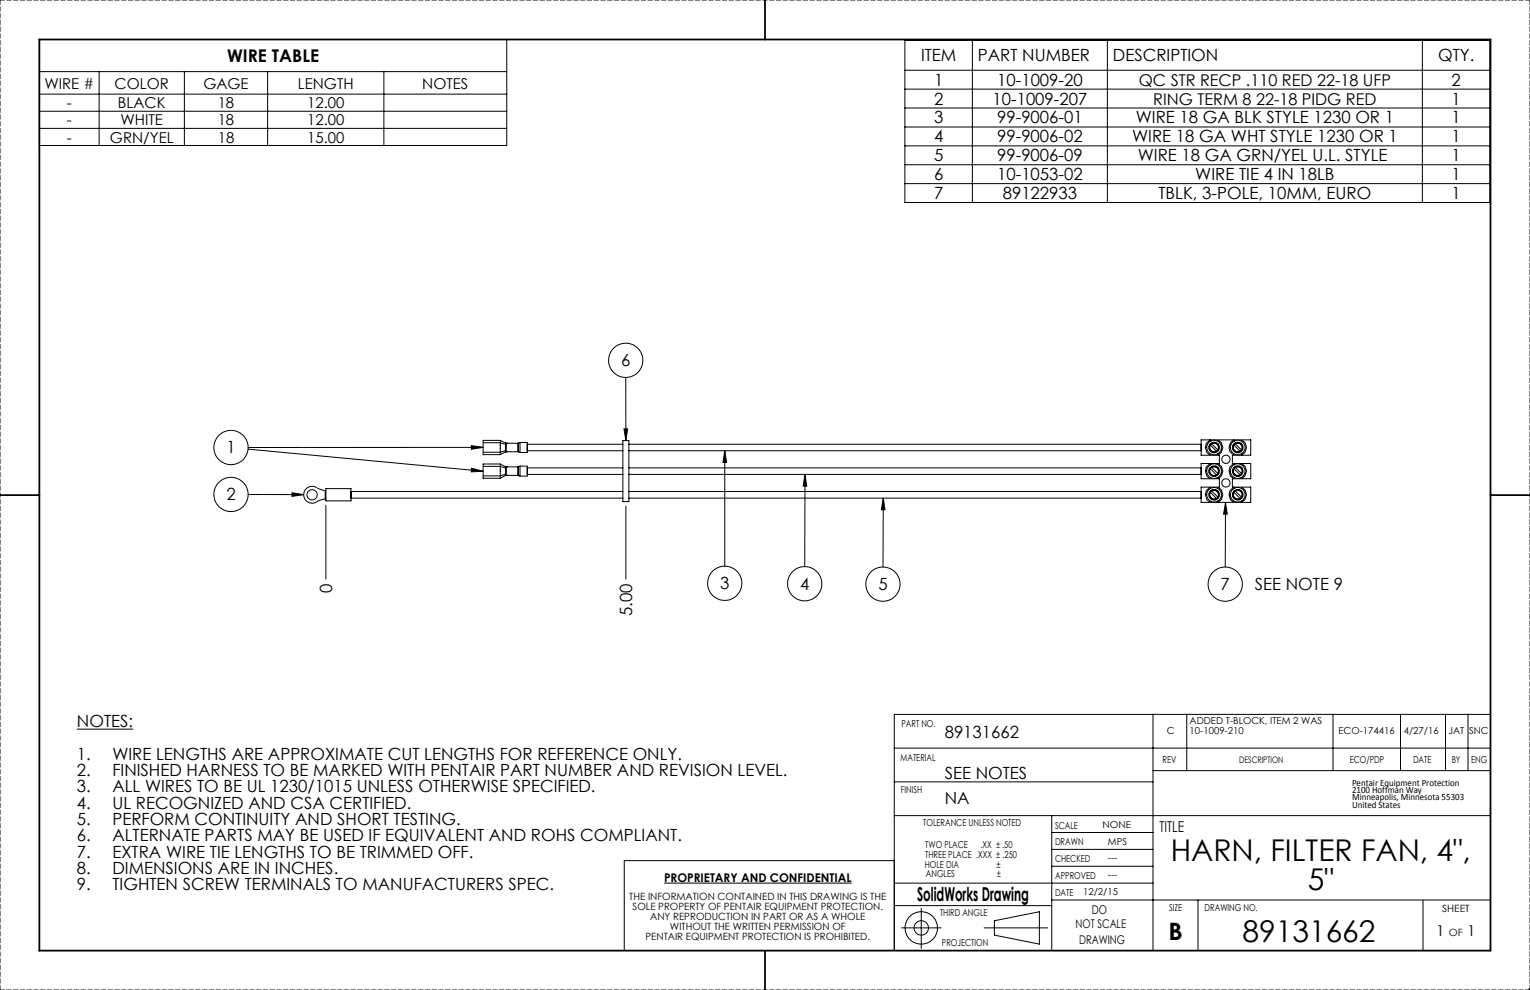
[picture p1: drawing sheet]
<svg xmlns="http://www.w3.org/2000/svg" width="432mm" height="279mm" viewBox="0 0 432 279" stroke-linecap="round" stroke-linejoin="round" font-family="sans-serif">
<g fill="none" stroke="#000" stroke-width=".28">
<path d="M11.1 11.1h131.9v30h-131.9zM255.4 11.4h165.1v45.8h-165.1zM255.4 19.8h165.1M274.4 11.4v45.8M312.5 11.4v45.8M401.4 11.4v45.8M11.1 26.6h131.9M11.1 31.4h131.9M11.1 36.2h131.9M11.1 20.2h131.9M28 20.2v20.9M52 20.2v20.9"/>
<path d="M75.5 20.2v20.9M108.3 20.2v20.9M255.4 25.2h165.1M255.4 30.5h165.1M255.4 35.8h165.1M255.4 41.2h165.1M255.4 46.5h165.1M255.4 51.8h165.1M176.6 106.5v17.9M70 126.8l66.3 6.2M70 139.6h15.7M82.4 139.1l3.3 .5-3.3 .5z"/>
<path d="M92 137.9h7.1v3.5h-7.1zM92 138.5h-.2v2.3M92 138.6l-1.8-.6a2.79 2.79 0 0 0-3.9 0 2.43 2.43 0 0 0 .2 3.4 2.43 2.43 0 0 0 3.4 0l1.9-.6M99.1 138.7h76.7M133 125.8l3.3 .5-3.3 .5zM133.1 132.2l3.2 .8-3.3 .2zM136.3 125h4.9M136.3 127.6h4.9M136.3 134.3h4.9M136.3 126.3h-66.3M141.2 125v2.6M141.2 125l1.5 .4"/>
<path d="M141.2 131h-4.9v4h4.9M141.2 131l1.5 .7M141.2 124.3v.7M141.2 127.6v.7M141.2 131v.6h-4.9M141.2 134.3v.7M142.7 125.1h.2v.4M142.7 132.1l-1.5-.5v2.7M142.7 127.2l-1.5 .4M142.7 125.1l-1.5-.8h-4.9v4h4.9l1.5-.8M142.7 127.5h.1M142.7 125.1h.1"/>
<path d="M142.7 133.8l-1.5 .5M142.7 134.2l-1.5 .8M142.7 134.2h.1M142.7 131.7h.1M142.7 131.7l.1 .1M142.7 125.4v1.8M142.7 132.1v1.7M142.7 127.2v.3M142.7 125.4l.2 .1M142.7 133.8v.4M142.7 132.1l.2 .1M142.7 125.1v.3"/>
<path d="M142.7 131.7v.4M142.7 131.7l.2 .1v.4M142.8 127.5h-.1M142.9 125.1h.1M142.9 127.5h.1M142.9 131.8h.1M142.9 134.2h.1M142.9 125.1h3.2M142.9 127.5h3.2M142.9 131.8h3.2M142.9 134.2h3.2M142.9 127.1v.4h-.2"/>
<path d="M142.9 133.8v.4h-.2M142.9 125.5v1.6M142.9 132.2v1.6M142.9 127.1l-.2 .1M142.9 133.8h-.2M146.1 125.1v2.4M146.1 131.8v2.4M146.1 127.5h.2M146.1 134.2h.2M146.3 127.5l.5 .2M146.3 131.7v2.5M146.3 125.1h-.2"/>
<path d="M146.3 131.7l-.2 .1M146.8 124.9v2.8M146.8 131.6v2.8l-.5-.2M146.8 124.9l-.5 .2v2.4M146.8 131.6l-.5 .1M146.8 124.9h2v2.8h-2M146.8 134.4h2M146.8 131.6h2v2.8M148.8 127.2h27M148.8 125.4h27M148.8 132h27M148.8 133.9h27"/>
<path d="M175.8 124.4h1.7v17.2h-1.7zM176.1 121h1l-.5 3.4zM177.5 127.2h161.5M177.5 125.4h161.5M177.5 132h161.5M177.5 133.9h161.5M177.5 138.7h161.5M204.5 127.2l.6 3.3h-1.1zM204.5 127.2v32.6M227.2 133.9l.5 3.3h-1zM227.2 133.9l-.1 26M340.2 139.6l.4 1.4 .9 .8 .2-.3"/>
<path d="M340.2 133l.4 1.4 .9 .7 .2-.3M340.2 126.3l.4 1.4 .9 .8 .2-.4M341.2 125.9v.8M341.2 132.5v.9M341.2 139.2v.9M341.3 139.8l.5 .9 .9 .2M341.3 133.2l.5 .8 .7 .3 .6-.1M341.3 126.5l.5 .9 .9 .2M341.5 124.1l.1 .3M341.5 124.1l-1.1 1.1-.2 1.1h.4M341.5 137.5l-1.1 1-.2 1.1h.4M341.5 124.2h.1"/>
<path d="M341.5 130.9h.1M341.5 137.6l.2 .2M341.6 132.3l1.7 1.7 .4-.4M341.6 125.6l1.7 1.8M341.6 139l1.7 1.7M341.6 131.1l-.1-.3-1.1 1-.2 1.2h.4M341.6 131.1h.1M341.6 137.8h.1M341.6 124.5h.1M341.6 132.3a1.2 1.2 0 0 0 .2 1.5 1.2 1.2 0 0 0 1.5 .2M341.7 131.2a2.06 2.06 0 0 0-1.1 2.3 2.06 2.06 0 0 0 2.1 1.5M341.7 124.5a2.06 2.06 0 0 0-1.1 2.3 2.06 2.06 0 0 0 2.1 1.6"/>
<path d="M341.7 137.8a2.06 2.06 0 0 0-1.1 2.4 2.06 2.06 0 0 0 2.1 1.5M341.7 133.9h.1M341.7 127.2h.1M341.9 131.9l1.8 1.7a1.24 1.24 0 0 0-.4-1.6 1.24 1.24 0 0 0-1.7 .3M341.9 125.2l1.8 1.8a1.22 1.22 0 0 0-.2-1.6 1.22 1.22 0 0 0-1.5-.1M341.9 138.6l1.8 1.7M341.9 125.2a1.24 1.24 0 0 0-.3 1.7 1.24 1.24 0 0 0 1.7 .4M341.9 138.6a1.24 1.24 0 0 0-.3 1.7 1.24 1.24 0 0 0 1.7 .4M342 138.6a1.22 1.22 0 0 1 1.5 .2 1.22 1.22 0 0 1 .2 1.5M342.7 130.9l-1.1 .2M342.7 124.2l-1 .3M342.7 137.5l-1 .3"/>
<path d="M342.7 127.5h.4M342.7 125v.1M342.7 131.7v.1M342.7 134.2v.1M342.7 138.3v.1M342.7 130.9l.9 .3M342.7 137.5l.9 .3M342.7 124.2l.9 .3M343 124.8l.7 .5M343 131.5l.7 .4M343 138.2l.6 .5M343.1 131.7h-.6l-.7 .2-.5 .9"/>
<path d="M343.1 138.4l-.6-.1-.7 .3-.5 .9M343.1 125.1l-.6-.1-.7 .2-.5 .9M343.5 131.9h.1M343.5 138.6h.1M343.5 125.3h.1M343.5 131.9l.1 .1M343.5 138.6l.1 .1M343.5 125.3l.1 .1M343.6 138.7h.1M343.6 132h.1M343.6 125.4h.1M343.6 132l.3 .6 .1 .5-.5 .9"/>
<path d="M343.6 138.7l.3 .6 .1 .5-.5 .9M343.6 125.4l.3 .5 .1 .6-.5 .8M343.6 134.8h.1M343.6 128.1h.1M343.6 134.8l.1 .1M343.6 128.1l.1 .2M343.6 137.8a2.09 2.09 0 0 1 0 3.7l-.9 .2M343.6 131.2a2.09 2.09 0 0 1 0 3.6M343.6 124.5a2.09 2.09 0 0 1 0 3.6M343.6 134.8l-.9 .2M343.6 128.1l-.9 .3M343.6 137.8l.2-.3a2.43 2.43 0 0 1 0 4.3"/>
<path d="M343.6 131.2l.2-.4a2.43 2.43 0 0 1 0 4.3M343.6 124.5l.2-.4a2.46 2.46 0 0 1 0 4.4M343.7 128.2h.1M343.7 134.8v.1M343.7 134.9v.1M343.7 128.3h.1M343.7 134l-.1-.1-.6 .5M343.7 127.4l-.1-.2-.6 .5M343.7 138.6l-.1 .1M343.7 127l-.4 .4M346.9 139.6l.4 1.4 .8 .8 .2-.3M346.9 133l.4 1.4 .8 .7 .2-.3"/>
<path d="M346.9 133h.3M346.9 139.6h.3M346.9 126.3h.3M346.9 126.3l.2 1.1 1 1.1 .2-.4M347.8 130.8v-2.3h5.2v-4.4h-14v4.4h5.1v2.3h-5.1v4.3h5.1v2.4h-5.1v4.3h14v-4.3h-5.2v-2.4h5.2v-4.3h-5.2M347.9 125.9l.1 .1-.1 .7M347.9 132.5l.1 .1-.1 .8M347.9 139.2l.1 .1-.1 .8M348 126.5l.5 .9 .8 .2M348 139.8l.5 .9 .6 .2h.7M348 133.2l.5 .8 .6 .3 .7-.1M348.1 137.5l-1 1-.2 1.1"/>
<path d="M348.1 124.1l.2 .3M348.1 124.1l-.8 .8-.4 1.4M348.2 130.9h.1M348.2 137.6l.1 .1M348.3 139l.3-.4 1.8 1.7-.4 .4M348.3 131.1l-.2-.3-1 1-.2 1.2M348.3 139l1.7 1.7a1.2 1.2 0 0 1-1.5-.2 1.2 1.2 0 0 1-.2-1.5M348.3 137.7v.1M348.3 131.1v.1M348.3 124.4v.1M348.3 131.1h.1M348.3 137.8h.1"/>
<path d="M348.3 124.5h.1M348.3 125.7a1.2 1.2 0 0 0 .2 1.5 1.2 1.2 0 0 0 1.5 .1l-1.7-1.7 .2-.3 1.9 1.7M348.3 132.3a1.2 1.2 0 0 0 .2 1.5 1.2 1.2 0 0 0 1.5 .2M348.3 134.8a2.1 2.1 0 0 0 2 0M348.3 128.1a2.1 2.1 0 0 0 2 0M348.3 131.2a2.05 2.05 0 0 0 0 3.6M348.4 133.9h.1M348.4 127.2h.1M348.7 125.3a1.23 1.23 0 0 1 1.5 .1 1.23 1.23 0 0 1 .1 1.6M348.7 138.6a1.22 1.22 0 0 1 1.5 .2 1.22 1.22 0 0 1 .1 1.5M348.7 131.9a1.23 1.23 0 0 1 1.5 .2 1.23 1.23 0 0 1 .1 1.5M349.3 125v.1"/>
<path d="M349.3 127.5v.1M349.3 131.7v.1M349.3 134.2v.1M349.3 138.3v.1M349.7 124.8l.7 .5M349.7 131.5l.7 .4M349.7 138.2l.5 .5M349.8 125.1l-.7-.1-.6 .2-.5 .9M349.8 127.5l-.5 .1M349.8 138.4l-.7-.1-.6 .3-.5 .9M349.8 131.7h-.7l-.6 .2-.5 .9M350.1 125.3h.1"/>
<path d="M350.1 138.6h.1M350.1 131.9h.1M350.1 125.3l.1 .1M350.1 138.6l.1 .1M350.1 131.9l.1 .1M350.2 125.4l.4 .5v.6l-.5 .8M350.2 138.7l.4 .6v.5l-.5 .9M350.2 132l.4 .6v.5l-.5 .9M350.2 132h.1M350.2 138.7h.1M350.2 125.4h.1M350.3 131.2l.2-.4a2.43 2.43 0 0 1 0 4.3"/>
<path d="M350.3 137.8l.2-.3a2.43 2.43 0 0 1 0 4.3M350.3 124.5l.2-.4a2.46 2.46 0 0 1 0 4.4l-.2-.3M350.3 128.1h.1M350.3 134.8h.1M350.3 124.5a2.07 2.07 0 0 0-2.8 .8 2.07 2.07 0 0 0 .8 2.8M350.3 137.8a2.07 2.07 0 0 0-2.8 .9 2.07 2.07 0 0 0 .8 2.8M350.3 131.2a1.87 1.87 0 0 0-2 0M350.3 131.2a2.09 2.09 0 0 1 0 3.6M350.3 124.5a2.09 2.09 0 0 1 0 3.6M350.3 137.8a2.09 2.09 0 0 1 0 3.7M350.3 134.8l.1 .2M350.4 127l-.4 .4"/>
<path d="M350.4 133.6l-.4 .4M350.4 133.6l-1.9-1.6-.2 .3 1.7 1.7M350.4 134l-.2-.1-.5 .5M350.4 127.4l-.2-.2-.5 .5M350.4 138.6l-.2 .1M92 140.6l-.2 .2M92 140.8h-.2M92 142.6v20.8M99.1 140.6h76.7M176.6 142.8v20.6M177.5 140.6h161.5M249.3 140.6l.5 3.3h-1.1z"/>
<path d="M249.3 140.6l-.1 19.4M341.7 140.5h.1M342.7 140.9h.1M343.1 140.9h-.4M343.6 141.5h.1M343.7 141.5h.1M343.7 141.5l.1 .3M343.7 140.7l-.1-.1-.6 .5M343.7 140.3l-.4 .4M345.9 141.8l.5 3.3h-1.1zM345.9 141.8l-.1 18.2M348.3 141.5a2.1 2.1 0 0 0 2 0"/>
<path d="M348.4 140.5h.1M349.3 140.9h.1M350.3 141.5h.1M350.3 141.5l.1 .2M350.4 140.7l-.2-.1-.5 .5M21.7 205.8h15.9M252.4 211.1h168.3M325.4 201.6v66.7M325.4 217.5h95.3M334.9 201.6v15.9M376.2 201.6v15.9M395.3 201.6v15.9"/>
<path d="M408 201.6v15.9M414.3 201.6v15.9M420.7 201.6h-168.3v66.7M252.4 220.7h73M252.4 230.2h168.3M296.8 234.9h28.6M296.8 239.7h28.6M296.8 230.2v38.1M187.4 249.2h52.9M252.4 242.9h-76.2v25.4M252.4 249.2h73M252.4 255.6h44.4"/>
<path d="M260 256.3v11.4M280.6 259.9l12.7-2.6v9.2l-12.7-2.6zM296.8 254h123.9M296.8 244.5h28.6M338.1 254v14.3M401.6 254v14.3M254.4 261.9h11.2M277.7 261.9h18M431.3 279.4h.5M431.8 278.9v.5l-.4-.4M431.8 279.3l-.1 .1"/>
<circle cx="176.6" cy="101.7" r="4.8"/>
<circle cx="65.2" cy="139.5" r="4.8"/>
<circle cx="65.2" cy="126.3" r="4.8"/>
<circle cx="88.1" cy="139.6" r="1.45"/>
<circle cx="342.6" cy="133" r="1.5"/>
<circle cx="342.6" cy="126.3" r="1.5"/>
<circle cx="342.6" cy="139.6" r="1.49"/>
<circle cx="346" cy="136.3" r="1.16"/>
<circle cx="346" cy="129.6" r="1.16"/>
<circle cx="349.3" cy="133" r="1.5"/>
<circle cx="349.3" cy="126.3" r="1.5"/>
<circle cx="349.3" cy="139.6" r="1.49"/>
<circle cx="204.5" cy="164.6" r="4.8"/>
<circle cx="227.1" cy="164.7" r="4.8"/>
<circle cx="249.2" cy="164.9" r="4.8"/>
<circle cx="345.8" cy="164.9" r="4.8"/>
<circle cx="260" cy="261.9" r="2.04"/>
<circle cx="260" cy="261.9" r="4.6"/>
</g>
<path d="M11.1 11.1h409.6v257.2h-409.6zM215.9 0v11.1M0 139.7h11.1M420.7 139.7h11.1M215.9 268.3v11.1" fill="none" stroke="#000" stroke-width=".5"/>
<path d="M0 0v279.4M0 0h431.8M431.8 0v279.4M0 279.4h431.8" fill="none" stroke="#000" stroke-width=".28" stroke-dasharray="1.3 .6"/>
<path d="M82.4 139.1l3.3 .5-3.3 .5zM176.1 121h1l-.5 3.4zM204.5 127.2l.6 3.3h-1.1zM227.2 133.9l.5 3.3h-1zM249.3 140.6l.5 3.3h-1.1zM345.9 141.8l.5 3.3h-1.1zM133 125.8l3.3 .5-3.3 .5zM133.1 132.2l3.2 .8-3.3 .2z" fill="#000"/>
<g font-size="8.5">
<text x="330.4" y="243">HARN, FILTER FAN, 4&quot;,</text>
<text x="369.1" y="251.2">5&quot;</text>
<text x="350.7" y="265.9">89131662</text>
</g>
<text font-size="6.8" x="329.8" y="265.2">B</text>
<text font-size="5.4" x="258.8" y="254.2">SolidWorks Drawing</text>
<text font-size="4.9" x="64.1" y="17.5">WIRE TABLE</text>
<g font-size="4.7">
<text x="259.9" y="17.3">ITEM</text>
<text x="276" y="17.3">PART NUMBER</text>
<text x="314.1" y="17.3">DESCRIPTION</text>
<text x="405.8" y="17.3">QTY.</text>
<text x="263.6" y="29.5">2</text>
<text x="263.6" y="24.2">1</text>
<text x="280.1" y="29.5">10-1009-207</text>
<text x="281.4" y="24.2">10-1009-20</text>
<text x="409.7" y="24.2">2</text>
<text x="409.7" y="29.5">1</text>
<text x="263.6" y="34.8">3</text>
<text x="281.4" y="34.8">99-9006-01</text>
<text x="320.6" y="34.8">WIRE 18 GA BLK STYLE 1230 OR 1</text>
<text x="409.7" y="34.8">1</text>
<text x="263.6" y="40.2">4</text>
<text x="281.4" y="40.2">99-9006-02</text>
<text x="319.5" y="40.2">WIRE 18 GA WHT STYLE 1230 OR 1</text>
<text x="409.7" y="40.2">1</text>
<text x="263.6" y="45.5">5</text>
<text x="281.4" y="45.5">99-9006-09</text>
<text x="321.1" y="45.5">WIRE 18 GA GRN/YEL U.L. STYLE</text>
<text x="409.7" y="45.5">1</text>
<text x="263.6" y="50.8">6</text>
<text x="281.4" y="50.8">10-1053-02</text>
<text x="337.3" y="50.8">WIRE TIE 4 IN 18LB</text>
<text x="409.7" y="50.8">1</text>
<text x="263.6" y="56.2">7</text>
<text x="283" y="56.2">89122933</text>
<text x="327" y="56.2">TBLK, 3-POLE, 10MM, EURO</text>
<text x="409.7" y="56.2">1</text>
<text x="175.3" y="103.4">6</text>
<text x="63.9" y="128">1</text>
<text x="63.9" y="141.2">2</text>
<text x="93.8" y="167.4" transform="rotate(-90 93.8 167.4)">0</text>
<text x="203.2" y="166.3">3</text>
<text x="225.8" y="166.4">4</text>
<text x="247.9" y="166.6">5</text>
<text x="344.5" y="166.6">7</text>
<text x="354.1" y="166.6">SEE NOTE 9</text>
<text x="178.5" y="173.9" transform="rotate(-90 178.5 173.9)">5.00</text>
<text x="21.7" y="205.3">NOTES:</text>
<text x="266.6" y="208.2">89131662</text>
<text x="21.7" y="214.5">1.</text>
<text x="31.7" y="214.5">WIRE LENGTHS ARE APPROXIMATE CUT LENGTHS FOR REFERENCE ONLY.</text>
<text x="21.7" y="219.1">2.</text>
<text x="31.7" y="219.1">FINISHED HARNESS TO BE MARKED WITH PENTAIR PART NUMBER AND REVISION LEVEL.</text>
<text x="266.6" y="220">SEE NOTES</text>
<text x="21.7" y="223.7">3.</text>
<text x="31.7" y="223.7">ALL WIRES TO BE UL 1230/1015 UNLESS OTHERWISE SPECIFIED.</text>
<text x="266.6" y="227">NA</text>
<text x="21.7" y="228.3">4.</text>
<text x="21.7" y="232.9">5.</text>
<text x="31.7" y="228.3">UL RECOGNIZED AND CSA CERTIFIED.</text>
<text x="31.7" y="232.9">PERFORM CONTINUITY AND SHORT TESTING.</text>
<text x="21.7" y="237.5">6.</text>
<text x="31.7" y="237.5">ALTERNATE PARTS MAY BE USED IF EQUIVALENT AND ROHS COMPLIANT.</text>
<text x="21.7" y="242.1">7.</text>
<text x="31.7" y="242.1">EXTRA WIRE TIE LENGTHS TO BE TRIMMED OFF.</text>
<text x="21.7" y="246.7">8.</text>
<text x="21.7" y="251.3">9.</text>
<text x="31.7" y="246.7">DIMENSIONS ARE IN INCHES.</text>
<text x="31.7" y="251.3">TIGHTEN SCREW TERMINALS TO MANUFACTURERS SPEC.</text>
</g>
<g font-size="4.6">
<text x="321.4" y="24.2">QC STR RECP .110 RED 22-18 UFP</text>
<text x="325.5" y="29.5">RING TERM 8 22-18 PIDG RED</text>
</g>
<g font-size="4.2">
<text x="12.5" y="25">WIRE #</text>
<text x="32.4" y="25">COLOR</text>
<text x="57.4" y="25">GAGE</text>
<text x="84.1" y="25">LENGTH</text>
<text x="119.2" y="25">NOTES</text>
<text x="18.9" y="30.6">-</text>
<text x="18.9" y="35.4">-</text>
<text x="33.3" y="30.6">BLACK</text>
<text x="34" y="35.4">WHITE</text>
<text x="61.4" y="30.6">18</text>
<text x="61.4" y="35.4">18</text>
<text x="86.7" y="30.6">12.00</text>
<text x="86.7" y="35.4">12.00</text>
<text x="18.9" y="40.2">-</text>
<text x="31" y="40.2">GRN/YEL</text>
<text x="61.4" y="40.2">18</text>
<text x="86.7" y="40.2">15.00</text>
<text x="327.3" y="234.8">TITLE</text>
<text x="405.3" y="264.2">1</text>
<text x="414.1" y="264.2">1</text>
</g>
<g font-size="3.4">
<text x="187.4" y="248.9">PROPRIETARY AND CONFIDENTIAL</text>
<text x="308.2" y="258">DO</text>
<text x="303.6" y="262">NOT SCALE</text>
<text x="304.5" y="266.4">DRAWING</text>
</g>
<g font-size="2.8">
<text x="177.6" y="254">THE INFORMATION CONTAINED IN THIS DRAWING IS THE</text>
<text x="178.5" y="256.9">SOLE PROPERTY OF PENTAIR EQUIPMENT PROTECTION.</text>
<text x="407" y="257.5">SHEET</text>
<text x="183.5" y="259.7">ANY REPRODUCTION IN PART OR AS A WHOLE</text>
<text x="189.1" y="262.5">WITHOUT THE WRITTEN PERMISSION OF</text>
<text x="182.2" y="265.3">PENTAIR EQUIPMENT PROTECTION IS PROHIBITED.</text>
<text x="408.9" y="264.2">OF</text>
</g>
<g font-size="2.7">
<text x="254.4" y="205.1">PART NO.</text>
<text x="329.3" y="207.1">C</text>
<text x="335.7" y="204.2">ADDED T-BLOCK, ITEM 2 WAS</text>
<text x="335.7" y="207.2">10-1009-210</text>
<text x="377.8" y="207.1">ECO-174416</text>
<text x="396.2" y="207.1">4/27/16</text>
<text x="408.8" y="207.1">JAT</text>
<text x="414.6" y="207.1">SNC</text>
<text x="254.2" y="214.9">MATERIAL</text>
<text x="328.1" y="215.2">REV</text>
<text x="381" y="215.2">ECO/PDP</text>
<text x="398.8" y="215.2">DATE</text>
<text x="409.7" y="215.2">BY</text>
<text x="415.2" y="215.2">ENG</text>
<text x="381.6" y="221.7">Pentair Equipment Protection</text>
<text x="254.3" y="223.8">FINISH</text>
<text x="381.6" y="225.9">Minneapolis, Minnesota 55303</text>
<text x="381.6" y="223.8">2100 Hoffman Way</text>
<text x="260.6" y="233.1">TOLERANCE UNLESS NOTED</text>
<text x="297.8" y="233.9">SCALE</text>
<text x="311.1" y="233.6">NONE</text>
<text x="381.6" y="228">United States</text>
<text x="261.1" y="239.4">TWO PLACE</text>
<text x="276.7" y="239.4">.XX ± .50</text>
<text x="297.8" y="238.6">DRAWN</text>
<text x="312.7" y="238.5">MPS</text>
<text x="261" y="244.9">HOLE DIA</text>
<text x="261.1" y="242.2">THREE PLACE .XXX ± .250</text>
<text x="281.3" y="244.9">±</text>
<text x="297.8" y="243.4">CHECKED</text>
<text x="312.7" y="243">---</text>
<text x="261.3" y="247.6">ANGLES</text>
<text x="281.3" y="247.6">±</text>
<text x="297.8" y="248.1">APPROVED</text>
<text x="312.7" y="247.8">---</text>
<text x="297.8" y="252.9">DATE</text>
<text x="305.7" y="252.7">12/2/15</text>
<text x="329.9" y="257.1">SIZE</text>
<text x="340" y="257.1">DRAWING NO.</text>
<text x="265.3" y="258.4">THIRD ANGLE</text>
<text x="265.8" y="267.1">PROJECTION</text>
</g>
<text font-size="2.5" x="349.7" y="215.2">DESCRIPTION</text>
</svg>
